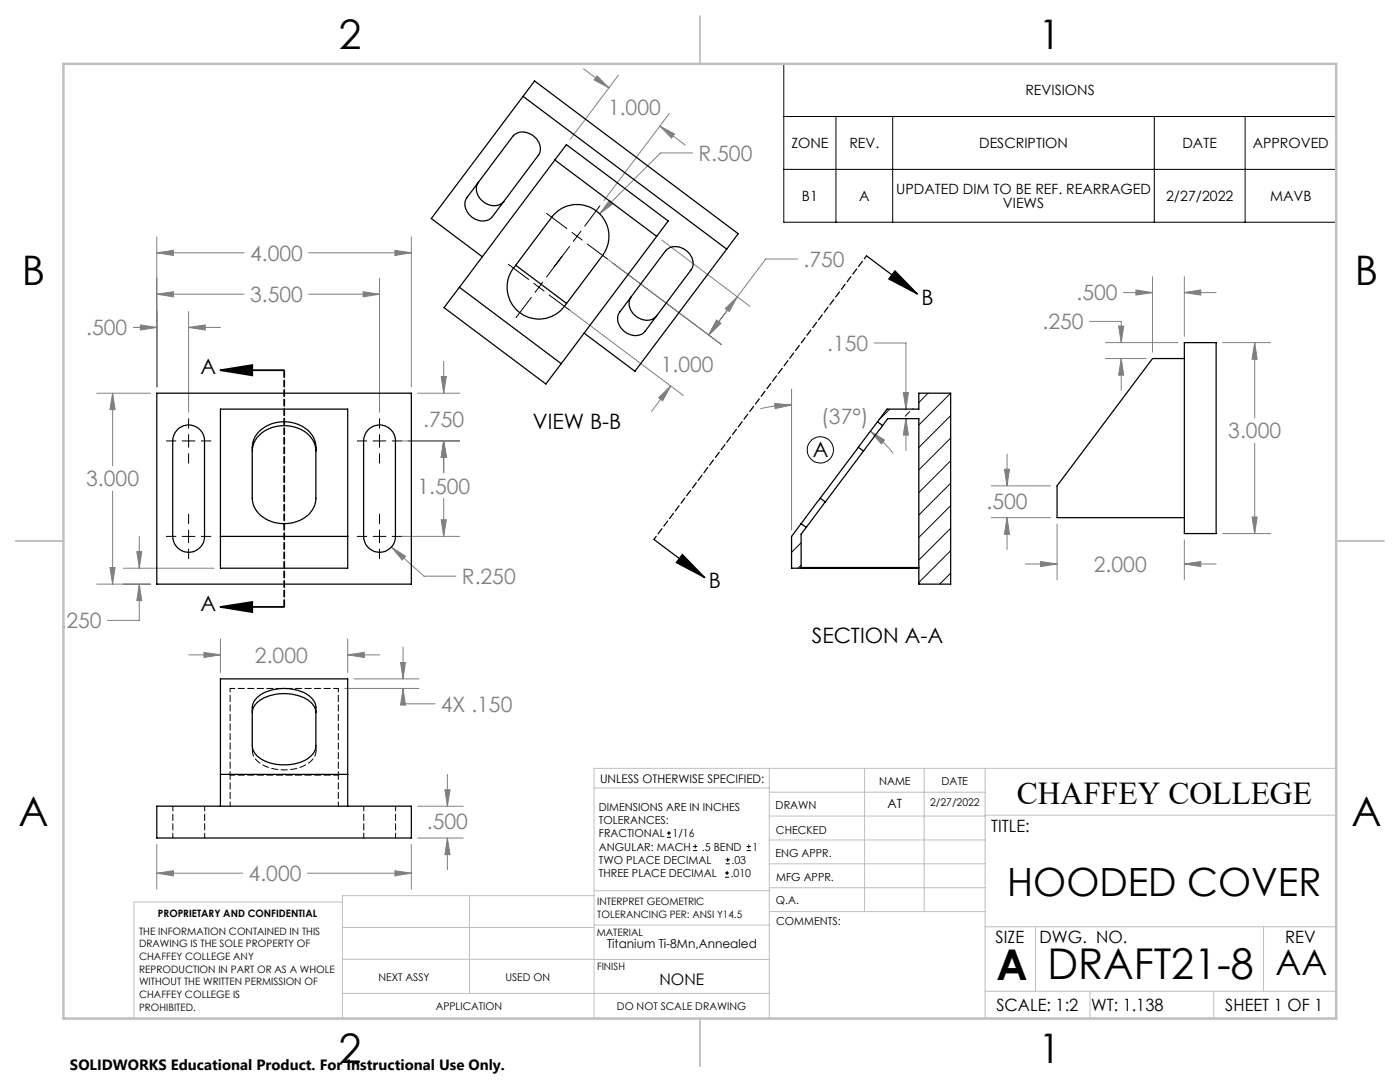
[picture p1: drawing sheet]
<svg xmlns="http://www.w3.org/2000/svg" width="279mm" height="216mm" viewBox="0 0 279 216" stroke-linecap="round" stroke-linejoin="round" font-family="sans-serif">
<g fill="none" stroke="#000" stroke-width=".2">
<path d="M156.4 12.7h110.3v31.6h-110.3zM156.4 23.2h110.3M156.4 33.8h110.3M166.8 23.2v21.1M178.2 23.2v21.1M230.4 23.2v21.1M248.5 23.2v21.1M101.5 52.7l4 3.1M106 59.3l-3 4.1M106.5 56.6l1.1 .7M107.6 57.3l-.8 1M107.6 57.3l1 .8"/>
<path d="M108.3 56.3l-.7 1M109.1 42.6l4 3M109.6 58.8l4.1 3.1M112.1 51.2l-3 4.1M113.7 49.2l-3.1 4M114.2 46.4l1 .8M115.2 47.2l-.8 1M115.2 47.2l1 .7M115.9 46.1l-.7 1.1M117.2 48.7l4.1 3M119.7 41.1l-3 4M33.2 88h1.9"/>
<path d="M36.4 88h2.5M37.6 83.5v1.9M37.6 86.7v2.6M37.6 90.5v1.9M40.2 88h1.9M71.3 88h1.9M74.5 88h2.5M75.7 83.5v1.9M75.7 86.7v2.6M75.7 90.5v1.9M78.3 88h1.9M33.2 107h1.9"/>
<path d="M36.4 107h2.5M37.6 102.6v1.9M37.6 105.8v2.5M37.6 109.6v1.9M40.2 107h1.9M71.3 107h1.9M74.5 107h2.5M75.7 102.6v1.9M75.7 105.8v2.5M75.7 109.6v1.9M78.3 107h1.9M133.1 167.1h.8"/>
<path d="M133.1 166.2h.8M133.5 165.8v.9M138.3 169.7h.8M138.3 168.9h.8M138.7 168.5v.8M144.7 175h.8M144.7 174.2h.8M144.8 172.4h.9M144.8 171.6h.9M145.1 173.8v.8M145.2 171.1v.9M149 169.7h.9"/>
<path d="M149 168.9h.9M149.4 168.5v.8"/>
<circle cx="163.7" cy="89.8" r="2.62"/>
</g>
<path d="M172.9 51l10.2 7.7M178.6 54l4.5 4.7-5.7-3zM130.5 107.6l10.2 7.7M136.2 110.6l4.5 4.7-5.7-3z" fill="none" stroke="#000" stroke-width=".25"/>
<path d="M44 73.9l6.3-1.1v2.1zM44 73.9h12.7M44 121.1l6.3-1v2zM44 121.1h12.7" fill="none" stroke="#000" stroke-width=".35"/>
<g fill="none" stroke="#808080" stroke-width=".2">
<path d="M116.5 13.7l5 3.8M119.2 15.1l2.3 2.4-2.9-1.6zM123.4 15l-9.6 12.8M121.6 40l.7 .7-2.6 2zM131.7 25.2l2.9 1.5-.6 .9zM131.7 25.2l5.1 3.8M133.6 22.6l-13.1 17.4M138.2 30.5h-6.4l-12.1 12.2M31.3 50.4l3.3-.4v1zM31.3 58.7l3.3-.5v1zM31.3 47.3v29.9M31.3 50.4h17.4"/>
<path d="M31.3 58.7h17.4M61.6 50.4h20.5M61.6 58.7h14.1M72.5 58.2l3.2 .5-3.2 .5zM75.7 55.5v26.8M78.8 50l3.3 .4-3.3 .6zM82.1 47.3v29.9M121.3 51.7l22.7 17.1-21.7-16.3M132.1 47.9l17.6 13.2M159.2 51.7h-6.4l-11.4 15.2M224.2 58.4h5.8M226.7 57.9l3.3 .5-3.3 .5z"/>
<path d="M230 55.2v15.1M236.4 58.4l3.2-.5v1zM236.4 55.2v11.9M236.4 58.4h6.3M19.3 78.5h10.7M22.5 78.5l.5 3.2h-1.1zM22.5 78.5v14.5M26.6 65.3h4.7M28 64.8l3.3 .5-3.3 .6zM37.6 65.3l3.4-.5v1.1zM37.6 62.2v20.1M37.6 65.3h6.4"/>
<path d="M83.4 78.5h8.3M88.1 75.1h1l-.6 3.4zM88.5 72.1v6.4M113.7 61.9l22.7 17M131.4 79.4l2.4-2.4-1.5 3zM133.8 77l-3.8 5.1M143 63.9l.8 .6-2.4 2.4zM144.7 61.6l2.4-2.4-1.5 3zM145.3 61.8l-3.8 5.1M158 77.6v28.2M174.4 68.4h6.4v13.2M180.3 78.3h1l-.5 3.3z"/>
<path d="M217.4 64.1h6.4v4.3M220.6 68.4h14.5M220.6 71.5h8.1M223.2 65.1h1.1l-.5 3.3zM223.8 71.5l.5 3.4h-1.1zM223.8 71.5v6.4M244 68.4h9.6M250.4 68.4l.5 3.3h-1zM250.4 68.4v15M22.5 98v18.6M80.2 88h11.5M88.5 88l.6 3.3h-1z"/>
<path d="M88.5 88v6.4M88.5 99.4v7.6M154.6 80.5l3.4 .3-3.3 .7zM158 80.8a25.5 25.5 0 0 0-6.3 .8M173.7 86l2.8 1.8-.6 .8zM173.7 86a24.9 24.9 0 0 1 4.5 4.4M180.8 83.5l.5 3.3h-1zM180.8 83.5v6.4M197.8 96.9h11.9M200.4 93.6h1.1l-.5 3.3zM201 90.6v6.3M250.4 88.4v18.1"/>
<path d="M19.3 116.6h10.7M21.9 113.2h1.1l-.5 3.4zM24.6 113.4h18.1M27.3 110.1h1l-.5 3.3zM27.8 116.6l.5 3.2h-1zM27.8 116.6v7.2h-6.4M27.8 107v6.4M78.1 109.1l2.8 1.9-.6 .7zM78.1 109.1l6.5 5.9h6.4M80.2 107h11.5M88.1 103.7h1l-.6 3.3zM197.8 103.3h11.9"/>
<path d="M201 103.3l.5 3.3h-1.1zM201 103.3v6.3M204.6 112.5h6.4M207.6 112l3.4 .5-3.4 .6zM211 104.6v11.1M236.4 112.5l3.2-.5v1.1zM236.4 107.7v8M236.4 112.5h6.3M244 106.5h9.6M249.9 103.2h1l-.5 3.3zM37.6 130.7h6.4M40.7 130.2l3.3 .5-3.3 .5z"/>
<path d="M44 127.5v6.7M68.8 137.4h14.8M69.4 130.7l3.3-.5v1zM69.4 127.5v6.7M69.4 130.7h6.3M70.7 135.5h12.9M79.9 132.2h1l-.5 3.3zM80.4 137.4l.5 3.3h-1zM80.4 137.4v3h6.4M80.4 129.1v6.4M88.8 157.6h1l-.5 3.3zM89.3 154.5v6.4"/>
<path d="M31.3 174.2l3.3-.5v1.1zM31.3 168.5v8.9M31.3 174.2h17.1M61.3 174.2h20.8M78.8 173.7l3.3 .5-3.3 .6zM82.1 168.5v8.9M83.4 160.9h9.1M83.4 167.2h9.1M89.3 167.2l.5 3.3h-1zM89.3 167.2v6.4"/>
</g>
<path d="M172.9 51l-42.4 56.6" fill="none" stroke="#000" stroke-width=".25" stroke-dasharray="1.3 .6" stroke-dashoffset=".5"/>
<path d="M56.7 73.9v47.2" fill="none" stroke="#000" stroke-width=".35" stroke-dasharray="1.3 .6" stroke-dashoffset="-.1"/>
<g fill="none" stroke="#c0c0c0" stroke-width=".2">
<path d="M118.6 157.2h34.9M153.5 153.3v49.9M153.5 158.1h43.1M172.5 153.3v28.6M184.4 153.3v28.6M196.6 153.3v49.9M266.7 153.3h-148.1v49.9M68.3 180h-41.6v23.2M93.7 178.7v19.5M118.6 178.7h-50.3v24.5M118.6 177.7h35M153.5 167.6h43.1"/>
<path d="M153.5 162.8h43.1M153.5 172.4h43.1M153.5 177.1h43.1M196.6 162.7h70.1M68.3 198.2h85.2M68.3 191.4l85.2 .1M68.3 185.1h50.3M118.6 184.6h35M153.6 181.9h43M196.6 197.8h70.1M196.6 184.9h70.1M206.7 184.9v12.9"/>
<path d="M217.5 197.8v5.4M242.2 197.8v5.4M252.2 184.9v12.9"/>
</g>
<path d="M139.7 3.2v9.5M3.1 107.9h9.6M266.7 107.9h9.5M139.7 203.2v9.6" fill="none" stroke="#c0c0c0" stroke-width=".25"/>
<path d="M12.7 12.7h254v190.5h-254z" fill="none" stroke="#c0c0c0" stroke-width=".5"/>
<g fill="#000">
<path d="M178.6 54l4.5 4.7-5.7-3zM136.2 110.6l4.5 4.7-5.7-3z"/>
<path d="M44 73.9l6.3-1.1v2.1zM44 121.1l6.3-1v2z"/>
</g>
<path d="M31.3 174.2l3.3-.5v1.1zM78.8 173.7l3.3 .5-3.3 .6zM88.8 157.6h1l-.5 3.3zM89.3 167.2l.5 3.3h-1zM40.7 130.2l3.3 .5-3.3 .5zM69.4 130.7l3.3-.5v1zM79.9 132.2h1l-.5 3.3zM80.4 137.4l.5 3.3h-1zM22.5 78.5l.5 3.2h-1.1zM21.9 113.2h1.1l-.5 3.4zM78.8 50l3.3 .4-3.3 .6zM31.3 50.4l3.3-.4v1zM31.3 58.7l3.3-.5v1zM72.5 58.2l3.2 .5-3.2 .5zM27.8 116.6l.5 3.2h-1zM27.3 110.1h1l-.5 3.3zM28 64.8l3.3 .5-3.3 .6zM37.6 65.3l3.4-.5v1.1zM88.5 88l.6 3.3h-1zM88.1 75.1h1l-.6 3.4zM88.5 88l.6 3.3h-1zM88.1 103.7h1l-.6 3.3zM78.1 109.1l2.2 2.6 .6-.7zM249.9 103.2h1l-.5 3.3zM250.4 68.4l.5 3.3h-1zM236.4 58.4l3.2-.5v1zM226.7 57.9l3.3 .5-3.3 .5zM223.2 65.1h1.1l-.5 3.3zM223.8 71.5l.5 3.4h-1.1zM200.4 93.6h1.1l-.5 3.3zM201 103.3l.5 3.3h-1.1zM207.6 112l3.4 .5-3.4 .6zM236.4 112.5l3.2-.5v1.1zM173.7 86l2.8 1.8-.6 .8zM154.6 80.5l3.4 .3-3.3 .7zM180.8 83.5l.5 3.3h-1zM180.3 78.3h1l-.5 3.3zM119.2 15.1l2.3 2.4-2.9-1.6zM131.7 25.2l2.9 1.5-.6 .9zM121.6 40l-1.9 2.7 2.6-2zM144.7 61.6l2.4-2.4-1.5 3zM143 63.9l.8 .6-2.4 2.4zM131.4 79.4l2.4-2.4-1.5 3zM143 63.9l.8 .6-2.3 2.4z" fill="#808080"/>
<g fill="none" stroke="#000" stroke-width=".25">
<path d="M104.4 19.2l40.6 30.5M104.4 19.2l-18.3 24.4 10.1 7.6M104.4 19.2l2.3-3 40.6 30.4-2.3 3.1M95.5 36.4a3.1 3.1 0 0 0 2.2 4.5 2.59 2.59 0 0 0 2.9-.7M102.3 27.2a3.2 3.2 0 0 1 4.9 .6 2.61 2.61 0 0 1 .2 3.2l-9.1 12.2a3.1 3.1 0 0 1-4.8-.6 2.61 2.61 0 0 1-.3-3.2zM110.7 31.9l20.4 15.3M110.7 31.9l-19 25.4M110.7 31.9l2.3-3 20.3 15.2-2.2 3.1M91.7 57.3l20.3 15.3M91.7 57.3l-3.1 4.1 20.3 15.2 3.1-4M102.9 52.9l10.2 7.6M110.5 42.8a6.4 6.4 0 0 1 8.8-.5 6.4 6.4 0 0 1 1 8.7l-7.7 10.1a6.4 6.4 0 0 1-8.8 1.3 6.4 6.4 0 0 1-1.3-8.9z"/>
<path d="M126 59.2a3.1 3.1 0 0 0 2.2 4.5 2.59 2.59 0 0 0 2.9-.7M131.1 47.2l-19.1 25.4M132.8 50.1a3.2 3.2 0 0 1 4.9 .6 2.61 2.61 0 0 1 .2 3.2l-9.1 12.2a3.1 3.1 0 0 1-4.9-.7 2.61 2.61 0 0 1-.2-3.1zM145 49.7l-18.3 24.4-10.1-7.6M31.3 78.5h50.8v38.1h-50.8zM236.4 68.4h6.3v38.1h-6.3zM236.4 71.5h-6.4l-19 25.4v6.4h25.4M35.4 85.8a3.2 3.2 0 0 1 3.5-.8 3.2 3.2 0 0 1 1.9 3v19a3.2 3.2 0 0 1-3.2 3.2 3.2 3.2 0 0 1-3.1-3.2v-19.3a3.1 3.1 0 0 1 .9-1.9zM44 81.6h25.4v31.8h-25.4zM50.3 90a5.7 5.7 0 0 1 5.5-5 6.4 6.4 0 0 1 7.1 3.9l.1 1.1M51.6 86.2a7.2 7.2 0 0 1 10.7 .7l.5 1 .2 1.1v10.4a5.5 5.5 0 0 1-5.1 5 6.5 6.5 0 0 1-7.4-3.9l-.2-1.1 .1-10.7 .5-1.6zM73.5 85.8a3.2 3.2 0 0 1 3.5-.8 3.2 3.2 0 0 1 1.9 3v19a3.2 3.2 0 0 1-3.2 3.2 3.2 3.2 0 0 1-3.1-3.2v-19.3a3.1 3.1 0 0 1 .9-1.9z"/>
<path d="M163.7 99.4l-3.8 5.1M163.7 99.4l1 .8M171.3 89.3l-7.6 10.1M171.3 89.3l1 .7M172.3 90l-7.6 10.2M175.1 84.2l-3.8 5.1M175.1 84.2l1.9-2.6h6.4v-3.1h6.3v38.1h-6.3v-3.2h-25.4v-6.4l1.9-2.5M175.1 84.2l1 .7M176.1 84.9l-3.8 5.1M176.1 84.9l1.1-1.4h6.2v29.7h-23.5v-6.6l1-1.4M44 107h25.4M159.9 104.5l1 .7"/>
<path d="M164.7 100.2l-3.8 5M51.4 139.1a9 9 0 0 1 10.6 0l.6 .7 .4 1.2v7.8a4.1 4.1 0 0 1-3.2 3.4 9.2 9.2 0 0 1-8.6-1.5l-.5-.7-.3-.8-.1-8 .4-1.2zM44 154.5h25.4M50.3 142.2a4 4 0 0 1 3.3-3.3 8.9 8.9 0 0 1 8.6 1.4l.6 .9 .2 1M31.3 160.9h50.8v6.3h-50.8zM44 160.9v-25.4h25.4v25.4"/>
</g>
<path d="M45.9 154.7v-17.3M67.5 154.7v-17.3" fill="none" stroke="#000" stroke-width=".2" stroke-dasharray="1.3 .6" stroke-dashoffset=".6"/>
<path d="M45.9 160.9v-6.2M67.5 160.9v-6.2" fill="none" stroke="#000" stroke-width=".2" stroke-dasharray="1.3 .6" stroke-dashoffset=".4"/>
<path d="M67.5 137.4h-21.6M67.5 154.7h-21.6M34.5 167.2v-6.3M40.8 167.2v-6.3M72.6 167.2v-6.3M78.9 167.2v-6.3" fill="none" stroke="#000" stroke-width=".2" stroke-dasharray="1.3 .6" stroke-dashoffset=".3"/>
<path d="M50.4 149.8v-1M63.1 149.8v-1" fill="none" stroke="#000" stroke-width=".2" stroke-dasharray="1.3 .6" stroke-dashoffset=".5"/>
<path d="M63.1 149.8a4 4 0 0 1-3.3 3.3 8.8 8.8 0 0 1-8.7-1.5l-.5-.8-.2-1" fill="none" stroke="#000" stroke-width=".2" stroke-dasharray="1.3 .6" stroke-dashoffset=".2"/>
<g fill="none" stroke="#000" stroke-width=".2">
<path d="M185.2 78.5l-1.8 1.8M189.7 78.5l-6.3 6.3M177.6 81.6l-2.2 2.2M181.5 82.1l-.8 .9M182 81.6h.1M189.7 82.9l-6.3 6.4M189.7 87.4l-6.3 6.4M189.7 91.9l-6.3 6.4M189.7 96.4l-6.3 6.4M159.9 108.3l-1.9 1.9M159.9 112.8l-.6 .6M163.9 113.2l-.1 .2"/>
<path d="M168.4 113.2l-.1 .2M172.9 113.2l-.1 .2M177.4 113.2l-.2 .2M181.9 113.2l-.2 .2M189.7 100.9l-6.3 6.3M189.7 105.4l-6.3 6.4M189.7 109.9l-6.3 6.3M189.7 114.4l-2.2 2.2"/>
</g>
<g font-size="8.5">
<text x="198.9" y="195.5">A</text>
<text x="209" y="195.4">DRAFT21-8</text>
</g>
<g font-size="8.1">
<text x="67.6" y="9.7">2</text>
<text x="207.3" y="9.7">1</text>
<text x="4.4" y="57">B</text>
<text x="270.4" y="57">B</text>
<text x="3.7" y="164.9">A</text>
<text x="269.7" y="164.9">A</text>
<text x="67.6" y="212.2">2</text>
<text x="207.3" y="212.2">1</text>
</g>
<text font-size="7.8" x="201" y="178.8">HOODED COVER</text>
<text font-size="7.1" x="254.6" y="194.6">AA</text>
<text font-size="6.3" x="202.9" y="160.3">CHAFFEY COLLEGE</text>
<g font-size="4.2" fill="#808080">
<text x="121.3" y="22.9">1.000</text>
<text x="139.4" y="32.1">R.500</text>
<text x="49.9" y="52">4.000</text>
<text x="160.4" y="53.3">.750</text>
<text x="214.8" y="59.9">.500</text>
<text x="49.9" y="60.3">3.500</text>
<text x="208.1" y="65.7">.250</text>
<text x="17.2" y="66.9">.500</text>
<text x="165.1" y="70">.150</text>
<text x="131.9" y="74.2">1.000</text>
<text x="84.5" y="85.2">.750</text>
<text x="163.9" y="84.6">(37°)</text>
<text x="245.1" y="87.5">3.000</text>
<text x="17.2" y="97.1">3.000</text>
<text x="83.3" y="98.5">1.500</text>
<text x="196.9" y="101.6">.500</text>
<text x="92.2" y="116.5">R.250</text>
<text x="218.3" y="114.1">2.000</text>
<text x="12.1" y="125.4">.250</text>
<text x="50.9" y="132.3">2.000</text>
<text x="88" y="142">4X .150</text>
<text x="85.2" y="165.4">.500</text>
<text x="49.6" y="175.8">4.000</text>
</g>
<g font-size="4.2">
<text x="183.9" y="60.8">B</text>
<text x="40" y="74.6">A</text>
<text x="106.3" y="85.6">VIEW B-B</text>
<text x="162.2" y="91.2">A</text>
<text x="141.5" y="117.4">B</text>
<text x="40" y="121.8">A</text>
<text x="162" y="128.3">SECTION A-A</text>
</g>
<g font-size="3.4">
<text x="197.8" y="166">TITLE:</text>
<text x="198.7" y="188.1">SIZE</text>
<text x="207.5" y="188.1">DWG. NO.</text>
<text x="256.5" y="188.2">REV</text>
<text x="198.8" y="201.7">SCALE: 1:2</text>
<text x="217.7" y="201.8">WT: 1.138</text>
<text x="244.5" y="201.7">SHEET 1 OF 1</text>
</g>
<text font-size="3.2" x="131.6" y="196.6">NONE</text>
<text font-size="3" x="14" y="213.5">SOLIDWORKS Educational Product. For Instructional Use Only.</text>
<g font-size="2.8">
<text x="204.6" y="19">REVISIONS</text>
<text x="157.9" y="29.6">ZONE</text>
<text x="169.5" y="29.6">REV.</text>
<text x="195.4" y="29.6">DESCRIPTION</text>
<text x="236" y="29.6">DATE</text>
<text x="250" y="29.6">APPROVED</text>
<text x="160" y="40.1">B1</text>
<text x="171.5" y="40.1">A</text>
<text x="178.9" y="38.7">UPDATED DIM TO BE REF. REARRAGED</text>
<text x="200.2" y="41.5">VIEWS</text>
<text x="232.7" y="40.1">2/27/2022</text>
<text x="253.5" y="40.1">MAVB</text>
</g>
<g font-size="2.5">
<text x="177.1" y="161.3">AT</text>
<text x="121.1" y="189.3">Titanium Ti-8Mn,Annealed</text>
</g>
<text font-size="2.4" x="119.8" y="156.2">UNLESS OTHERWISE SPECIFIED:</text>
<g font-size="2.2">
<text x="119.5" y="161.8">DIMENSIONS ARE IN INCHES</text>
<text x="154.8" y="161.4">DRAWN</text>
<text x="175.4" y="156.6">NAME</text>
<text x="187.9" y="156.7">DATE</text>
<text x="119.5" y="164.4">TOLERANCES:</text>
<text x="119.5" y="167.1">FRACTIONAL</text>
<text x="134.2" y="167.1">1/16</text>
<text x="154.9" y="166.3">CHECKED</text>
<text x="119.5" y="172.4">TWO PLACE DECIMAL</text>
<text x="119.5" y="169.7">ANGULAR: MACH</text>
<text x="140.1" y="169.7">.5 BEND</text>
<text x="146" y="172.4">.03</text>
<text x="150.2" y="169.7">1</text>
<text x="154.8" y="171">ENG APPR.</text>
<text x="119.5" y="175">THREE PLACE DECIMAL</text>
<text x="145.8" y="175">.010</text>
<text x="154.9" y="175.7">MFG APPR.</text>
<text x="154.9" y="180.4">Q.A.</text>
<text x="154.9" y="184.6">COMMENTS:</text>
</g>
<g font-size="2.1">
<text x="185.6" y="160.7">2/27/2022</text>
<text x="75.5" y="195.7">NEXT ASSY</text>
<text x="100.9" y="195.7">USED ON</text>
<text x="86.9" y="201.5">APPLICATION</text>
<text x="123.1" y="201.6">DO NOT SCALE DRAWING</text>
</g>
<g font-size="2">
<text x="31.5" y="182.9">PROPRIETARY AND CONFIDENTIAL</text>
<text x="119.2" y="180.6">INTERPRET GEOMETRIC</text>
<text x="119.2" y="183.1">TOLERANCING PER: ANSI Y14.5</text>
<text x="27.8" y="186.5">THE INFORMATION CONTAINED IN THIS</text>
<text x="27.8" y="189">DRAWING IS THE SOLE PROPERTY OF</text>
<text x="27.8" y="191.6">CHAFFEY COLLEGE ANY</text>
<text x="119.1" y="186.7">MATERIAL</text>
<text x="27.8" y="194.1">REPRODUCTION IN PART OR AS A WHOLE</text>
<text x="27.8" y="196.6">WITHOUT THE WRITTEN PERMISSION OF</text>
<text x="119.1" y="193.5">FINISH</text>
<text x="27.8" y="199.1">CHAFFEY COLLEGE IS</text>
<text x="27.8" y="201.7">PROHIBITED.</text>
</g>
</svg>
